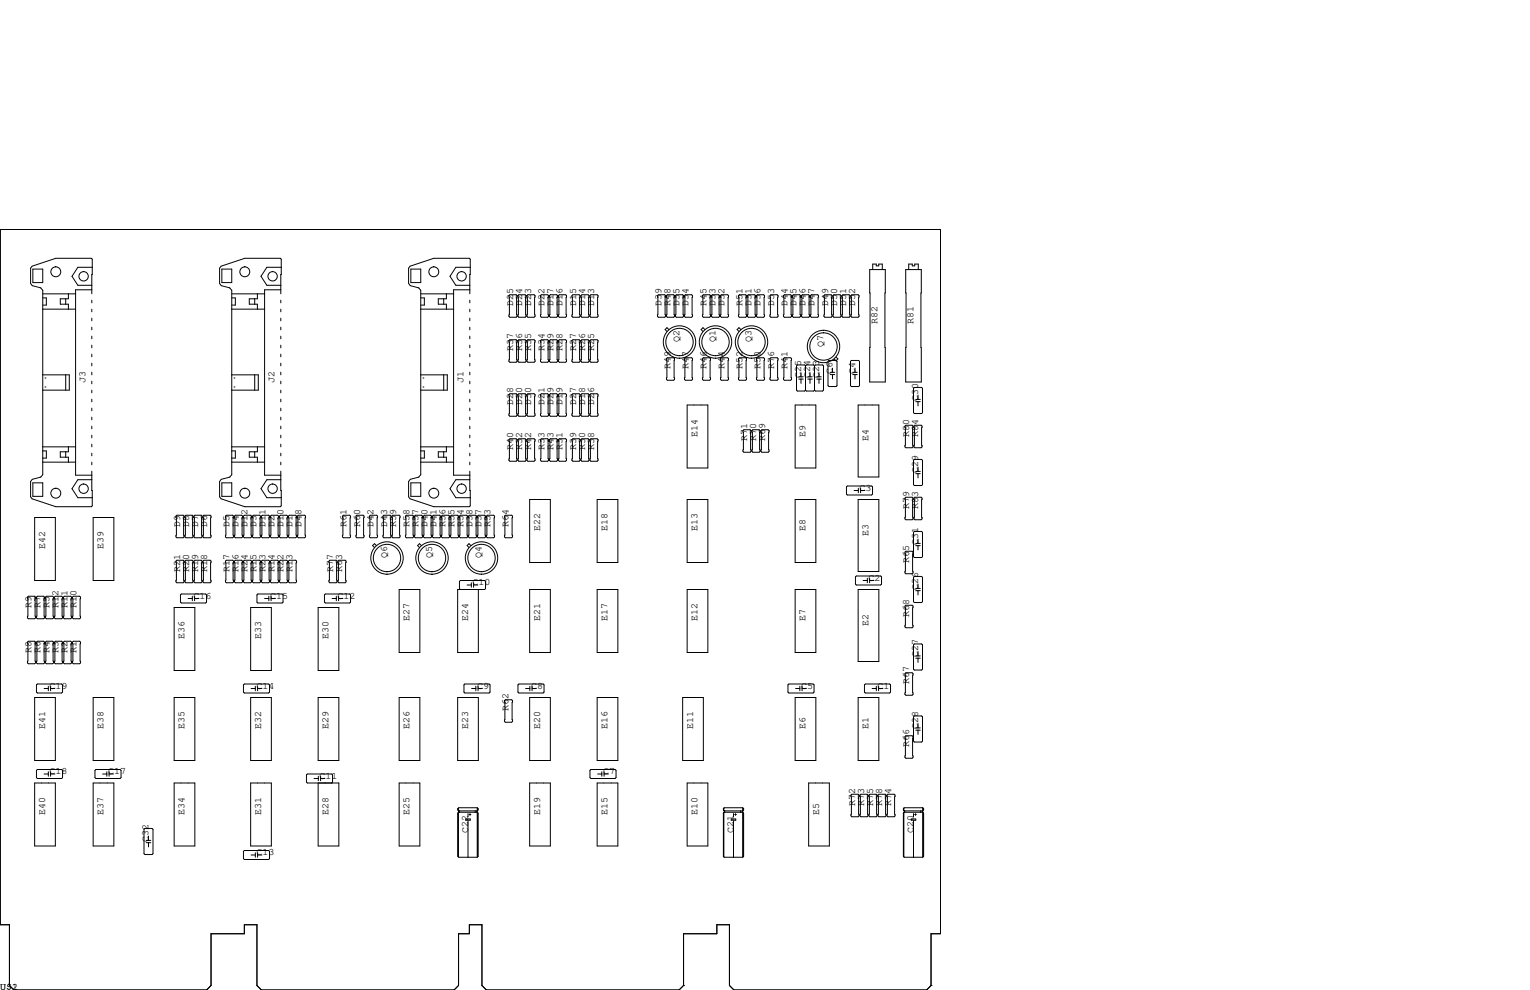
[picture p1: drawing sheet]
<svg xmlns="http://www.w3.org/2000/svg" width="432mm" height="279mm" viewBox="0 0 432 279" stroke-linecap="round" stroke-linejoin="round" font-family="sans-serif">
<g fill="none" stroke="#000" stroke-width=".28">
<path d="M9.3 75.9h2.8v3.9h-2.8zM26 75.4h-4l-1.7 2.6 1.7 2.5h3.9M62.6 75.9h2.8v3.9h-2.8zM79.4 75.4h-4.1l-1.6 2.6 1.6 2.5h3.9M116 75.9h2.7v3.9h-2.7zM132.7 75.4h-4l-1.7 2.6 1.7 2.5h3.9M245.5 76.1h4.3v31.7h-4.3zM246.3 76v-1.5h1v.5h.7v-.5h1v1.5M255.6 76.1h4.4v31.7h-4.4zM256.5 76v-1.5h1v.5h.7v-.5h1v1.5M11.5 81.2l.6 .7v52.1l-.6 .7M11.5 81.3l-2.4-.7-.5-.6v-4.3l.4-.6 6.7-2.2h10.1l.2 .3-.1 9.7"/>
<path d="M12.1 84.1h1v2h-1M12.1 82.9h9.2M12.1 87.2h9.2M18.5 84.3v1.6M19.3 82.9v1.4h-2.3v1.6h2.3v1.3M25.9 81.8h-4.6v52.3h4.6M25.9 84.7v.8M25.9 87.2v.8M25.9 89.8v.8M25.9 92.3v.8M25.9 94.9v.7M25.9 97.4v.8"/>
<path d="M25.9 99.9v.8M64.8 81.2l.6 .7v52.1l-.6 .7M64.9 81.3l-2.4-.7-.5-.6v-4.3l.4-.6 6.7-2.2h10l.3 .3-.2 9.7M65.4 84.1h1v2h-1M65.4 82.9h9.3M65.4 87.2h9.3M71.9 84.3v1.6M72.6 82.9v1.4h-2.2v1.6h2.2v1.3M79.2 81.8h-4.5v52.3h4.5M79.2 84.7v.8M79.2 87.2v.8M79.2 89.8v.8"/>
<path d="M79.2 92.3v.8M79.2 94.9v.7M79.2 97.4v.8M79.2 99.9v.8M118.1 81.2l.6 .7v52.1l-.6 .7M118.2 81.3l-2.4-.7-.5-.6v-4.3l.4-.6 6.7-2.2h10.1l.2 .3-.1 9.7M118.7 84.1h1.1v2h-1.1M118.7 82.9h9.3M118.7 87.2h9.3M125.2 84.3v1.6M126 82.9v1.4h-2.3v1.6h2.3v1.3M132.6 81.8h-4.6v52.3h4.6"/>
<path d="M132.6 84.7v.8M132.6 87.2v.8M132.6 89.8v.8M132.6 92.3v.8M132.6 94.9v.7M132.6 97.4v.8M132.6 99.9v.8M143.9 95.9h1.8l.2 .2v5.9l-.2 .2h-1.8l-.3-.2v-5.9zM143.9 83.2h1.8l.2 .2v5.9l-.2 .2h-1.8l-.3-.2v-5.9zM146.4 83.2h1.8l.3 .2v5.9l-.3 .2h-1.8l-.2-.2v-5.9zM146.4 95.9h1.8l.3 .2v5.9l-.3 .2h-1.8l-.2-.2v-5.9zM149 83.2h1.7l.3 .2v5.9l-.3 .2h-1.7l-.3-.2v-5.9z"/>
<path d="M149 95.9h1.7l.3 .2v5.9l-.3 .2h-1.7l-.3-.2v-5.9zM152.8 95.9h1.8l.2 .2v5.9l-.2 .2h-1.8l-.3-.2v-5.9zM152.8 83.2h1.8l.2 .2v5.9l-.2 .2h-1.8l-.3-.2v-5.9zM155.3 95.9h1.8l.3 .2v5.9l-.3 .2h-1.8l-.2-.2v-5.9zM155.3 83.2h1.8l.3 .2v5.9l-.3 .2h-1.8l-.2-.2v-5.9zM157.9 95.9h1.7l.3 .2v5.9l-.3 .2h-1.7l-.3-.2v-5.9zM157.9 83.2h1.7l.3 .2v5.9l-.3 .2h-1.7l-.3-.2v-5.9zM161.7 95.9h1.7l.3 .2v5.9l-.3 .2h-1.7l-.3-.2v-5.9zM161.7 83.2h1.7l.3 .2v5.9l-.3 .2h-1.7l-.3-.2v-5.9zM164.2 95.9h1.8l.2 .2v5.9l-.2 .2h-1.8l-.2-.2v-5.9zM164.2 83.2h1.8l.2 .2v5.9l-.2 .2h-1.8l-.2-.2v-5.9zM166.8 95.9h1.7l.3 .2v5.9l-.3 .2h-1.7l-.3-.2v-5.9z"/>
<path d="M166.8 83.2h1.7l.3 .2v5.9l-.3 .2h-1.7l-.3-.2v-5.9zM185.8 83.2h1.8l.2 .2v5.9l-.2 .2h-1.8l-.3-.2v-5.9zM188.3 83.2h1.8l.3 .2v5.9l-.3 .2h-1.8l-.2-.2v-5.9zM188.8 93l-.6-.5-.5 .5 .5 .5M190.9 83.2h1.8l.2 .2v5.9l-.2 .2h-1.8l-.3-.2v-5.9zM193.4 83.2h1.8l.3 .2v5.9l-.3 .2h-1.8l-.2-.2v-5.9zM198.5 83.2h1.8l.2 .2v5.9l-.2 .2h-1.8l-.3-.2v-5.9zM198.9 93l-.5-.5-.5 .5 .5 .5M201 83.2h1.8l.3 .2v5.9l-.3 .2h-1.8l-.2-.2v-5.9zM203.6 83.2h1.8l.2 .2v5.9l-.2 .2h-1.8l-.3-.2v-5.9zM208.7 83.2h1.7l.3 .2v5.9l-.3 .2h-1.7l-.3-.2v-5.9zM209.1 93l-.5-.5-.6 .5 .6 .5"/>
<path d="M211.2 83.2h1.8l.2 .2v5.9l-.2 .2h-1.8l-.3-.2v-5.9zM213.7 83.2h1.8l.3 .2v5.9l-.3 .2h-1.8l-.2-.2v-5.9zM217.6 83.2h1.7l.3 .2v5.9l-.3 .2h-1.7l-.3-.2v-5.9zM221.4 83.2h1.7l.3 .2v5.9l-.3 .2h-1.7l-.3-.2v-5.9zM223.9 83.2h1.8l.2 .2v5.9l-.2 .2h-1.8l-.3-.2v-5.9zM226.4 83.2h1.8l.3 .2v5.9l-.3 .2h-1.8l-.2-.2v-5.9zM229 83.2h1.8l.2 .2v5.9l-.2 .2h-1.8l-.3-.2v-5.9zM232.8 83.2h1.8l.2 .2v5.9l-.2 .2h-1.8l-.3-.2v-5.9zM235.3 83.2h1.8l.3 .2v5.9l-.3 .2h-1.8l-.2-.2v-5.9zM237.9 83.2h1.7l.3 .2v5.9l-.3 .2h-1.7l-.3-.2v-5.9zM240.4 83.2h1.8l.2 .2v5.9l-.2 .2h-1.8l-.2-.2v-5.9zM12.1 105.8h7.5v4.3h-7.5"/>
<path d="M12.7 106.7h.3M12.7 109.2h.3M18.5 105.8v4.3M25.9 102.5v.8M25.9 105v.8M25.9 107.6v.7M25.9 110.1v.8M25.9 112.6v.8M25.9 115.2v.8M25.9 117.7v.8M65.4 105.8h7.5v4.3h-7.5M66 106.7h.3"/>
<path d="M66 109.2h.3M71.9 105.8v4.3M79.2 102.5v.8M79.2 105v.8M79.2 107.6v.7M79.2 110.1v.8M79.2 112.6v.8M79.2 115.2v.8M79.2 117.7v.8M118.7 105.8h7.5v4.3h-7.5M119.4 106.7h.2M119.4 109.2h.2"/>
<path d="M125.2 105.8v4.3M132.6 102.5v.8M132.6 105v.8M132.6 107.6v.7M132.6 110.1v.8M132.6 112.6v.8M132.6 115.2v.8M132.6 117.7v.8M143.9 111.1h1.8l.2 .3v5.8l-.2 .3h-1.8l-.3-.3v-5.8zM146.4 111.1h1.8l.3 .3v5.8l-.3 .3h-1.8l-.2-.3v-5.8zM149 111.1h1.7l.3 .3v5.8l-.3 .3h-1.7l-.3-.3v-5.8zM152.8 111.1h1.8l.2 .3v5.8l-.2 .3h-1.8l-.3-.3v-5.8z"/>
<path d="M155.3 111.1h1.8l.3 .3v5.8l-.3 .3h-1.8l-.2-.3v-5.8zM157.9 111.1h1.7l.3 .3v5.8l-.3 .3h-1.7l-.3-.3v-5.8zM161.7 111.1h1.7l.3 .3v5.8l-.3 .3h-1.7l-.3-.3v-5.8zM164.2 111.1h1.8l.2 .3v5.8l-.2 .3h-1.8l-.2-.3v-5.8zM166.8 111.1h1.7l.3 .3v5.8l-.3 .3h-1.7l-.3-.3v-5.8zM188.3 101h1.8l.3 .2v5.9l-.3 .2h-1.8l-.2-.2v-5.9zM193.4 101h1.8l.3 .2v5.9l-.3 .2h-1.8l-.2-.2v-5.9zM193.9 114.3h5.9v17.8h-5.9zM198.5 101h1.8l.2 .2v5.9l-.2 .2h-1.8l-.3-.2v-5.9zM203.6 101h1.8l.2 .2v5.9l-.2 .2h-1.8l-.3-.2v-5.9zM208.7 101h1.7l.3 .2v5.9l-.3 .2h-1.7l-.3-.2v-5.9zM213.7 101h1.8l.3 .2v5.9l-.3 .2h-1.8l-.2-.2v-5.9z"/>
<path d="M217.6 101h1.7l.3 .2v5.9l-.3 .2h-1.7l-.3-.2v-5.9zM221.4 101h1.7l.3 .2v5.9l-.3 .2h-1.7l-.3-.2v-5.9zM224.4 114.3h5.9v17.8h-5.9zM225.4 107h1.3M225.4 106.3h1.3M226.1 105.2v1.1M226.1 107v1.2M227.3 110.1l.3 .3h2l.3-.3M227.3 103.3l-.2-.3h-2.1l-.2 .3v6.8l.2 .3h2.1l.2-.3M227.3 103.3l.3-.3h2l.3 .3M227.3 103.3v6.8M228 107h1.2"/>
<path d="M228 106.3h1.2M228.6 105.2v1.1M228.6 107v1.2M229.9 103.3l.2-.3h2.1l.2 .3v6.8l-.2 .3h-2.1l-.2-.3M229.9 103.3v6.8M230.5 107h1.3M230.5 106.3h1.3M231.1 105.2v1.1M231.1 107v1.2M233.7 102l.2-.3h2.1l.2 .3v6.8l-.2 .3h-2.1l-.2-.3zM234.3 105.7h1.3M234.3 105.1h1.3"/>
<path d="M235 103.9v1.2M235 105.7v1.2M235.9 100.8l.6 .5-.6 .5-.5-.5M240 102l.3-.3h2l.3 .3v6.8l-.3 .3h-2l-.3-.3zM240.7 105.7h1.2M240.7 105.1h1.2M241.3 103.9v1.2M241.3 105.7v1.2M242.2 114.3h5.8v20.3h-5.8zM257.8 109.6l.3-.3h2l.3 .3v6.9l-.3 .2h-2l-.3-.2zM258.4 112.7h1.3M258.4 113.4h1.3"/>
<path d="M259.1 111.5v1.2M259.1 113.4v1.2M9.3 136.3h2.8v3.8h-2.8zM12.1 130.4h9.2M12.1 127.3h1v2h-1M12.1 126.1h9.2M18.5 127.5v1.5M19.3 126.1v1.4h-2.3v1.5h2.3v1.4M25.9 133l.1 9.7-.2 .3h-10.1l-6.7-2.2-.4-.6v-4.3l.5-.6 2.4-.7M25.9 135.4h-3.9l-1.7 2.5 1.7 2.6h4M25.9 120.3v.7M25.9 122.8v.8"/>
<path d="M25.9 125.3v.8M25.9 127.9v.8M25.9 130.4v.8M62.6 136.3h2.8v3.8h-2.8zM65.4 130.4h9.3M65.4 127.3h1v2h-1M65.4 126.1h9.3M71.9 127.5v1.5M72.6 126.1v1.4h-2.2v1.5h2.2v1.4M79.2 133l.2 9.7-.3 .3h-10l-6.7-2.2-.4-.6v-4.3l.5-.6 2.4-.7M79.2 135.4h-3.9l-1.6 2.5 1.6 2.6h4.1M79.2 120.3v.7"/>
<path d="M79.2 122.8v.8M79.2 125.3v.8M79.2 127.9v.8M79.2 130.4v.8M116 136.3h2.7v3.8h-2.7zM118.7 127.3h1.1v2h-1.1M118.7 130.4h9.3M118.7 126.1h9.3M125.2 127.5v1.5M126 126.1v1.4h-2.3v1.5h2.3v1.4M132.6 133l.1 9.7-.2 .3h-10.1l-6.7-2.2-.4-.6v-4.3l.5-.6 2.4-.7M132.6 120.3v.7"/>
<path d="M132.6 122.8v.8M132.6 125.3v.8M132.6 127.9v.8M132.6 130.4v.8M132.6 135.4h-3.9l-1.7 2.5 1.7 2.6h4M143.9 123.8h1.8l.2 .3v5.8l-.2 .3h-1.8l-.3-.3v-5.8zM146.4 123.8h1.8l.3 .3v5.8l-.3 .3h-1.8l-.2-.3v-5.8zM149 123.8h1.7l.3 .3v5.8l-.3 .3h-1.7l-.3-.3v-5.8zM152.8 123.8h1.8l.2 .3v5.8l-.2 .3h-1.8l-.3-.3v-5.8zM155.3 123.8h1.8l.3 .3v5.8l-.3 .3h-1.8l-.2-.3v-5.8zM157.9 123.8h1.7l.3 .3v5.8l-.3 .3h-1.7l-.3-.3v-5.8zM161.7 123.8h1.7l.3 .3v5.8l-.3 .3h-1.7l-.3-.3v-5.8z"/>
<path d="M164.2 123.8h1.8l.2 .3v5.8l-.2 .3h-1.8l-.2-.3v-5.8zM166.8 123.8h1.7l.3 .3v5.8l-.3 .3h-1.7l-.3-.3v-5.8zM209.9 121.3h1.8l.3 .2v5.9l-.3 .2h-1.8l-.2-.2v-5.9zM212.5 121.3h1.7l.3 .2v5.9l-.3 .2h-1.7l-.3-.2v-5.9zM215 121.3h1.8l.2 .2v5.9l-.2 .2h-1.8l-.2-.2v-5.9zM239.1 137.2h6.9l.3 .2v2l-.3 .3h-6.9l-.2-.3v-2zM241 138.4h1.2M242.2 137.8v1.3M242.9 138.4h1.2M242.9 137.8v1.3M255.7 120h1.7l.3 .3v5.8l-.3 .3h-1.7l-.3-.3v-5.8zM257.8 129.9l.3-.2h2l.3 .2v6.9l-.3 .2h-2l-.3-.2z"/>
<path d="M258.2 120h1.8l.2 .3v5.8l-.2 .3h-1.8l-.3-.3v-5.8zM258.4 133h1.3M258.4 133.7h1.3M259.1 131.8v1.2M259.1 133.7v1.2M9.8 146h5.8v17.8h-5.8zM26.3 146h5.8v17.8h-5.8zM49.7 158.4l.2-.3h1.8l.2 .3v5.8l-.2 .3h-1.8l-.2-.3zM49.7 145.7l.2-.3h1.8l.2 .3v5.8l-.2 .3h-1.8l-.2-.3zM52.2 158.4l.3-.3h1.7l.3 .3v5.8l-.3 .3h-1.7l-.3-.3zM52.2 145.7l.3-.3h1.7l.3 .3v5.8l-.3 .3h-1.7l-.3-.3zM54.7 158.4l.3-.3h1.8l.2 .3v5.8l-.2 .3h-1.8l-.3-.3z"/>
<path d="M54.7 145.7l.3-.3h1.8l.2 .3v5.8l-.2 .3h-1.8l-.3-.3zM57.3 145.7l.2-.3h1.8l.3 .3v5.8l-.3 .3h-1.8l-.2-.3zM57.3 158.4l.2-.3h1.8l.3 .3v5.8l-.3 .3h-1.8l-.2-.3zM63.6 158.4l.3-.3h1.8l.2 .3v5.8l-.2 .3h-1.8l-.3-.3zM63.6 145.7l.3-.3h1.8l.2 .3v5.8l-.2 .3h-1.8l-.3-.3zM66.2 158.4l.2-.3h1.8l.3 .3v5.8l-.3 .3h-1.8l-.2-.3zM66.2 145.7l.2-.3h1.8l.3 .3v5.8l-.3 .3h-1.8l-.2-.3zM68.7 145.7l.3-.3h1.7l.3 .3v5.8l-.3 .3h-1.7l-.3-.3zM68.7 158.4l.3-.3h1.7l.3 .3v5.8l-.3 .3h-1.7l-.3-.3zM71.2 158.4l.3-.3h1.8l.2 .3v5.8l-.2 .3h-1.8l-.3-.3zM71.2 145.7l.3-.3h1.8l.2 .3v5.8l-.2 .3h-1.8l-.3-.3zM73.8 145.7l.2-.3h1.8l.3 .3v5.8l-.3 .3h-1.8l-.2-.3z"/>
<path d="M74 158.1h1.8l.3 .3v5.8l-.3 .3h-1.8l-.2-.3v-5.8zM76.3 145.7l.3-.3h1.8l.2 .3v5.8l-.2 .3h-1.8l-.3-.3zM76.6 158.1h1.8l.2 .3v5.8l-.2 .3h-1.8l-.3-.3v-5.8zM78.9 145.7l.2-.3h1.8l.3 .3v5.8l-.3 .3h-1.8l-.2-.3zM79.1 158.1h1.8l.3 .3v5.8l-.3 .3h-1.8l-.2-.3v-5.8zM81.4 158.4l.3-.3h1.7l.3 .3v5.8l-.3 .3h-1.7l-.3-.3zM81.4 145.7l.3-.3h1.7l.3 .3v5.8l-.3 .3h-1.7l-.3-.3zM83.9 145.7l.3-.3h1.8l.2 .3v5.8l-.2 .3h-1.8l-.3-.3zM93.1 158.1h1.8l.2 .3v5.8l-.2 .3h-1.8l-.3-.3v-5.8zM95.6 158.1h1.8l.3 .3v5.8l-.3 .3h-1.8l-.2-.3v-5.8zM96.6 145.7l.3-.3h1.8l.2 .3v5.8l-.2 .3h-1.8l-.3-.3zM100.7 145.4h1.8l.2 .3v5.8l-.2 .3h-1.8l-.2-.3v-5.8z"/>
<path d="M104.5 145.4h1.8l.3 .3v5.8l-.3 .3h-1.8l-.2-.3v-5.8zM106.2 154l-.5-.6-.5 .6 .5 .5M108.3 145.4h1.8l.3 .3v5.8l-.3 .3h-1.8l-.2-.3v-5.8zM110.9 145.4h1.7l.3 .3v5.8l-.3 .3h-1.7l-.3-.3v-5.8zM114.7 145.4h1.8l.2 .3v5.8l-.2 .3h-1.8l-.3-.3v-5.8zM117 145.7l.2-.3h1.8l.3 .3v5.8l-.3 .3h-1.8l-.2-.3zM118.9 154l-.5-.6-.5 .6 .5 .5M119.8 145.4h1.7l.3 .3v5.8l-.3 .3h-1.7l-.3-.3v-5.8zM122 145.7l.3-.3h1.8l.2 .3v5.8l-.2 .3h-1.8l-.3-.3zM124.6 145.7l.2-.3h1.8l.3 .3v5.8l-.3 .3h-1.8l-.2-.3zM127.4 145.4h1.8l.2 .3v5.8l-.2 .3h-1.8l-.3-.3v-5.8zM129.9 145.4h1.8l.3 .3v5.8l-.3 .3h-1.8l-.2-.3v-5.8z"/>
<path d="M132.5 145.4h1.7l.3 .3v5.8l-.3 .3h-1.7l-.3-.3v-5.8zM132.9 154l-.5-.6-.6 .6 .6 .5M135 145.4h1.8l.2 .3v5.8l-.2 .3h-1.8l-.3-.3v-5.8zM137.3 145.7l.2-.3h1.8l.3 .3v5.8l-.3 .3h-1.8l-.2-.3zM142.4 145.7l.2-.3h1.8l.3 .3v5.8l-.3 .3h-1.8l-.2-.3zM149.5 141h5.8v17.7h-5.8zM168.5 141h5.9v17.7h-5.9zM193.9 141h5.9v17.7h-5.9zM224.4 141h5.9v17.7h-5.9zM242.2 141h5.8v20.3h-5.8zM255.7 140.3h1.7l.3 .3v5.8l-.3 .3h-1.7l-.3-.3v-5.8zM255.7 155.6h1.7l.3 .2v5.9l-.3 .2h-1.7l-.3-.2v-5.9z"/>
<path d="M257.8 150.2l.3-.2h2l.3 .2v6.9l-.3 .3h-2l-.3-.3zM258.2 140.3h1.8l.2 .3v5.8l-.2 .3h-1.8l-.3-.3v-5.8zM258.4 153.4h1.3M258.4 154h1.3M259.1 152.1v1.3M259.1 154v1.2M8 168.3h1.8l.2 .2v5.9l-.2 .2h-1.8l-.3-.2v-5.9zM10.5 168.3h1.8l.3 .2v5.9l-.3 .2h-1.8l-.2-.2v-5.9zM13.1 168.3h1.8l.2 .2v5.9l-.2 .2h-1.8l-.3-.2v-5.9zM15.6 168.3h1.8l.3 .2v5.9l-.3 .2h-1.8l-.2-.2v-5.9zM18.2 168.3h1.7l.3 .2v5.9l-.3 .2h-1.7l-.3-.2v-5.9zM20.7 168.3h1.8l.2 .2v5.9l-.2 .2h-1.8l-.3-.2v-5.9z"/>
<path d="M49.1 171.4h5.9v17.8h-5.9zM50.9 167.9l.3-.3h6.8l.3 .3v2l-.3 .3h-6.8l-.3-.3zM53.1 168.9h1.2M54.3 168.3v1.2M54.9 168.3v1.2M54.9 168.9h1.2M70.7 171.4h5.9v17.8h-5.9zM72.8 167.6h6.8l.3 .3v2l-.3 .3h-6.8l-.3-.3v-2zM74.7 168.9h1.2M75.9 168.3v1.2M76.5 168.3v1.2M76.5 168.9h1.2"/>
<path d="M89.8 171.4h5.8v17.8h-5.8zM91.6 167.9l.2-.3h6.9l.2 .3v2l-.2 .3h-6.9l-.2-.3zM93.7 168.9h1.2M94.9 168.3v1.2M95.6 168.3v1.2M95.6 168.9h1.2M112.6 166.4h5.9v17.7h-5.9zM129.9 166.4l-.2-.3v-2l.2-.3h6.9l.2 .3v2l-.2 .3h-7.6v17.7h5.8v-17.7M131.8 165.1h1.2M133 164.5v1.2M133.7 165.1h1.2M133.7 164.5v1.2"/>
<path d="M149.5 166.4h5.8v17.7h-5.8zM168.5 166.4h5.9v17.7h-5.9zM193.9 166.4h5.9v17.7h-5.9zM224.4 166.4h5.9v17.7h-5.9zM241.7 162.6h6.8l.3 .2v2l-.3 .3h-6.8l-.3-.3v-2zM242.2 166.4h5.8v20.3h-5.8zM243.6 163.8h1.2M244.8 163.2v1.3M245.4 163.8h1.2M245.4 163.2v1.3M255.7 170.8h1.7l.3 .3v5.8l-.3 .3h-1.7l-.3-.3v-5.8zM257.8 162.9l.3-.2h2l.3 .2v6.9l-.3 .3h-2l-.3-.3z"/>
<path d="M258.4 166.1h1.3M258.4 166.7h1.3M259.1 164.8v1.3M259.1 166.7v1.2M8 181h1.8l.2 .2v5.9l-.2 .2h-1.8l-.3-.2v-5.9zM9.8 196.8h5.8v17.8h-5.8zM10.5 181h1.8l.3 .2v5.9l-.3 .2h-1.8l-.2-.2v-5.9zM10.5 193h6.9l.3 .3v2l-.3 .3h-6.9l-.2-.3v-2zM12.4 194.3h1.2M13.1 181h1.8l.2 .2v5.9l-.2 .2h-1.8l-.3-.2v-5.9zM13.6 193.7v1.2M14.3 194.3h1.2"/>
<path d="M14.3 193.7v1.2M15.6 181h1.8l.3 .2v5.9l-.3 .2h-1.8l-.2-.2v-5.9zM18.2 181h1.7l.3 .2v5.9l-.3 .2h-1.7l-.3-.2v-5.9zM20.7 181h1.8l.2 .2v5.9l-.2 .2h-1.8l-.3-.2v-5.9zM26.3 196.8h5.8v17.8h-5.8zM49.1 196.8h5.9v17.8h-5.9zM68.7 193.3l.3-.3h6.8l.3 .3v2l-.3 .3h-6.8l-.3-.3zM70.7 196.8h5.9v17.8h-5.9zM70.9 194.3h1.2M72.1 193.7v1.2M72.7 193.7v1.2M72.7 194.3h1.2"/>
<path d="M89.8 196.8h5.8v17.8h-5.8zM112.6 196.8h5.9v17.8h-5.9zM129.2 196.8h5.8v17.8h-5.8zM130.9 193.3l.3-.3h6.8l.3 .3v2l-.3 .3h-6.8l-.3-.3zM133.1 194.3h1.2M134.3 193.7v1.2M134.9 193.7v1.2M134.9 194.3h1.2M142.4 197.7l.2-.2h1.8l.3 .2v5.9l-.3 .2h-1.8l-.2-.2zM146.4 193h6.9l.2 .3v2l-.2 .3h-6.9l-.2-.3v-2zM148.3 194.3h1.2M149.5 196.8h5.8v17.8h-5.8z"/>
<path d="M149.5 193.7v1.2M150.2 194.3h1.2M150.2 193.7v1.2M168.5 196.8h5.9v17.8h-5.9zM192.7 196.8h5.8v17.8h-5.8zM222.6 193h6.9l.2 .3v2l-.2 .3h-6.9l-.2-.3v-2zM224.4 196.8h5.9v17.8h-5.9zM224.5 194.3h1.2M225.7 193.7v1.2M226.4 193.7v1.2M226.4 194.3h1.2M242.2 196.8h5.8v17.8h-5.8z"/>
<path d="M244.2 193h6.9l.2 .3v2l-.2 .3h-6.9l-.2-.3v-2zM246.1 194.3h1.2M247.3 193.7v1.2M248 193.7v1.2M248 194.3h1.2M255.7 189.9h1.7l.3 .2v5.9l-.3 .2h-1.7l-.3-.2v-5.9zM257.8 182l.3-.3h2l.3 .3v6.8l-.3 .3h-2l-.3-.3zM258.4 185.1h1.3M258.4 185.8h1.3M259.1 183.9v1.2M259.1 185.8v1.1M10.5 217.2h6.9l.3 .2v2.1l-.3 .2h-6.9l-.2-.2v-2.1z"/>
<path d="M12.4 218.4h1.2M13.6 217.8v1.3M14.3 218.4h1.2M14.3 217.8v1.3M27.1 217.2h6.8l.3 .2v2.1l-.3 .2h-6.8l-.3-.2v-2.1zM29 218.4h1.1M30.1 217.8v1.3M30.8 218.4h1.2M30.8 217.8v1.3M88.6 219.7h1.2M89.8 219.1v1.2M90.5 219.7h1.2"/>
<path d="M90.5 219.1v1.2M166.8 217.2h6.8l.3 .2v2.1l-.3 .2h-6.8l-.3-.2v-2.1zM168.7 218.4h1.1M169.8 217.8v1.3M170.5 217.8v1.3M170.5 218.4h1.2M255.7 207.6h1.7l.3 .3v5.8l-.3 .3h-1.7l-.3-.3v-5.8zM257.8 202.3l.3-.2h2l.3 .2v6.9l-.3 .2h-2l-.3-.2zM258.4 205.4h1.3M258.4 206.1h1.3M259.1 204.2v1.2M259.1 206.1v1.2"/>
<path d="M9.8 221h5.8v17.8h-5.8zM26.3 221h5.8v17.8h-5.8zM40.9 233.8h2l.3 .3v6.8l-.3 .3h-2l-.3-.3v-6.8zM41.3 237.2h1.2M41.3 237.8h1.2M41.9 236v1.2M41.9 237.8v1.2M49.1 221h5.9v17.8h-5.9zM70.7 221h5.9v17.8h-5.9zM89.8 221v17.8h5.8v-17.8h-8.9l-.2-.3v-2l.2-.3h6.9l.3 .3v2l-.3 .3M112.6 221h5.9v17.8h-5.9zM129.2 228.2v.4l.3 .3"/>
<path d="M129.2 229.5v12.2l.3 .2h5.2M129.2 229.5h.1M129.2 228.2h.1M129.3 228.1v.6M129.3 229.4v12.4M129.5 229.2h5.2l.2 .3v12.2l-.2 .2M129.5 228.9v.3M129.5 229.2l-.3 .3M129.6 228.9v.3M131.4 231.1h1.3v.4h-1.3zM132.1 229.6v.9M132.1 231.6v10.3"/>
<path d="M132.4 229.9h.5M132.7 229.6v.5M134.1 228.9v.3M134.6 229v.1M134.7 228l.2 .2v.4l-.2 .3h-5.2M134.7 228h-5.2l-.3 .2M134.7 228v13.9M134.8 228.2v.4M134.8 229.5v12.2M149.5 221h5.8v17.8h-5.8zM168.5 221h5.9v17.8h-5.9zM193.9 221h5.9v17.8h-5.9z"/>
<path d="M204.2 229.5v12.2l.2 .2h5.2M204.2 229.5h.1M204.2 228.2h.1M204.2 228.2v.4l.2 .3M204.3 228.1v.6M204.3 229.4v12.4M204.4 229.2h5.2l.3 .3v12.2l-.3 .2M204.4 228.9v.3M204.4 229.2l-.2 .3M204.5 228.9v.3M206.4 231.1h1.2v.4h-1.2zM207 229.6v.9"/>
<path d="M207 231.6v10.3M207.3 229.9h.5M207.6 229.6v.5M209 228.9v.3M209.5 229v.1M209.6 228h-5.2l-.2 .2M209.6 228l.3 .2v.4l-.3 .3h-5.2M209.6 228v13.9M209.7 228.2v.4M209.7 229.5v12.2M228.2 221h5.9v17.8h-5.9zM240.4 224.2h1.8l.2 .2v5.9l-.2 .2h-1.8l-.2-.2v-5.9z"/>
<path d="M243 224.2h1.7l.3 .2v5.9l-.3 .2h-1.7l-.3-.2v-5.9zM245.5 224.2h1.8l.2 .2v5.9l-.2 .2h-1.8l-.3-.2v-5.9zM248 224.2h1.8l.3 .2v5.9l-.3 .2h-1.8l-.2-.2v-5.9zM250.6 224.2h1.7l.3 .2v5.9l-.3 .2h-1.7l-.3-.2v-5.9zM255 228.2v.4l.2 .3M255 229.5v12.2l.2 .2h5.2M255 229.5h.1M255 228.2h.1M255.1 228.1v.6M255.1 229.4v12.4M255.2 229.2h5.2l.3 .3v12.2l-.3 .2M255.2 228.9v.3"/>
<path d="M255.2 229.2l-.2 .3M255.3 228.9v.3M257.2 231.1h1.2v.4h-1.2zM257.8 229.6v.9M257.8 231.6v10.3M258.1 229.9h.5M258.4 229.6v.5M259.8 228.9v.3M260.3 229v.1M260.4 228h-5.2l-.2 .2M260.4 228l.3 .2v.4l-.3 .3h-5.2M260.4 228v13.9"/>
<path d="M260.5 228.2v.4M260.5 229.5v12.2M68.7 240.3l.3-.3h6.8l.3 .3v2l-.3 .3h-6.8l-.3-.3zM70.9 241.3h1.2M72.1 240.7v1.2M72.7 240.7v1.2M72.7 241.3h1.2M192.9 278.1h.1M192.9 278.1l-1.3 1.3h-54.3l-1.3-1.3v-17.1h-3.5v2.5h-3.1v14.6l-1.3 1.3h-54.3l-1.3-1.3v-17.1h-3.5v2.5h-9.4v14.6l-1.3 1.3h-54.4l-1.2-1.3v-17.1h-2.6v-196.2h265.3v198.7h-2.6v14.6M262.8 278.1h.1M262.8 278.1l-1.3 1.3h-54.4l-1.2-1.3v-17.1h-3.6v2.5h-9.4v14.6"/>
<circle cx="15.7" cy="76.7" r="1.4"/>
<circle cx="23.6" cy="78" r="1.32"/>
<circle cx="69.1" cy="76.7" r="1.4"/>
<circle cx="76.9" cy="78" r="1.32"/>
<circle cx="122.4" cy="76.7" r="1.4"/>
<circle cx="130.3" cy="78" r="1.32"/>
<circle cx="191.8" cy="96.5" r="4.6"/>
<circle cx="191.8" cy="96.5" r="3.9"/>
<circle cx="201.9" cy="96.5" r="4.6"/>
<circle cx="201.9" cy="96.5" r="3.9"/>
<circle cx="212.1" cy="96.5" r="4.6"/>
<circle cx="212.1" cy="96.5" r="3.9"/>
<circle cx="232.4" cy="97.8" r="3.9"/>
<circle cx="232.4" cy="97.8" r="4.6"/>
<circle cx="15.7" cy="139.2" r="1.4"/>
<circle cx="23.6" cy="137.9" r="1.32"/>
<circle cx="69.1" cy="139.2" r="1.4"/>
<circle cx="76.9" cy="137.9" r="1.32"/>
<circle cx="122.4" cy="139.2" r="1.4"/>
<circle cx="130.3" cy="137.9" r="1.32"/>
<circle cx="109.2" cy="157.5" r="4.6"/>
<circle cx="109.2" cy="157.5" r="3.9"/>
<circle cx="121.9" cy="157.5" r="4.6"/>
<circle cx="121.9" cy="157.5" r="3.9"/>
<circle cx="135.9" cy="157.5" r="4.6"/>
<circle cx="135.9" cy="157.5" r="3.9"/>
</g>
<g font-size="2.8">
<text x="144.8" y="86.4" transform="rotate(-90 144.8 86.4)">D25</text>
<text x="147.3" y="86.4" transform="rotate(-90 147.3 86.4)">D24</text>
<text x="149.9" y="86.4" transform="rotate(-90 149.9 86.4)">D23</text>
<text x="153.7" y="86.4" transform="rotate(-90 153.7 86.4)">D22</text>
<text x="156.2" y="86.4" transform="rotate(-90 156.2 86.4)">D17</text>
<text x="158.7" y="86.4" transform="rotate(-90 158.7 86.4)">D16</text>
<text x="162.6" y="86.4" transform="rotate(-90 162.6 86.4)">D15</text>
<text x="165.1" y="86.4" transform="rotate(-90 165.1 86.4)">D14</text>
<text x="167.6" y="86.4" transform="rotate(-90 167.6 86.4)">D13</text>
<text x="186.7" y="86.4" transform="rotate(-90 186.7 86.4)">D39</text>
<text x="189.2" y="86.4" transform="rotate(-90 189.2 86.4)">R48</text>
<text x="191.8" y="86.4" transform="rotate(-90 191.8 86.4)">D35</text>
<text x="194.3" y="86.4" transform="rotate(-90 194.3 86.4)">D34</text>
<text x="199.4" y="86.4" transform="rotate(-90 199.4 86.4)">R45</text>
<text x="201.9" y="86.4" transform="rotate(-90 201.9 86.4)">D33</text>
<text x="204.5" y="86.4" transform="rotate(-90 204.5 86.4)">D32</text>
<text x="209.5" y="86.4" transform="rotate(-90 209.5 86.4)">R51</text>
<text x="212.1" y="86.4" transform="rotate(-90 212.1 86.4)">D31</text>
<text x="214.6" y="86.4" transform="rotate(-90 214.6 86.4)">D36</text>
<text x="218.4" y="86.4" transform="rotate(-90 218.4 86.4)">D53</text>
<text x="222.2" y="86.4" transform="rotate(-90 222.2 86.4)">D44</text>
<text x="224.8" y="86.4" transform="rotate(-90 224.8 86.4)">D45</text>
<text x="227.3" y="86.4" transform="rotate(-90 227.3 86.4)">D46</text>
<text x="229.9" y="86.4" transform="rotate(-90 229.9 86.4)">D47</text>
<text x="233.7" y="86.4" transform="rotate(-90 233.7 86.4)">D49</text>
<text x="236.2" y="86.4" transform="rotate(-90 236.2 86.4)">D50</text>
<text x="238.8" y="86.4" transform="rotate(-90 238.8 86.4)">D51</text>
<text x="241.3" y="86.4" transform="rotate(-90 241.3 86.4)">D52</text>
<text x="247.6" y="91.4" transform="rotate(-90 247.6 91.4)">R82</text>
<text x="257.8" y="91.4" transform="rotate(-90 257.8 91.4)">R81</text>
<text x="144.8" y="99.1" transform="rotate(-90 144.8 99.1)">R37</text>
<text x="147.3" y="99.1" transform="rotate(-90 147.3 99.1)">R36</text>
<text x="149.9" y="99.1" transform="rotate(-90 149.9 99.1)">R35</text>
<text x="153.7" y="99.1" transform="rotate(-90 153.7 99.1)">R34</text>
<text x="156.2" y="99.1" transform="rotate(-90 156.2 99.1)">R29</text>
<text x="158.7" y="99.1" transform="rotate(-90 158.7 99.1)">R28</text>
<text x="162.6" y="99.1" transform="rotate(-90 162.6 99.1)">R27</text>
<text x="165.1" y="99.1" transform="rotate(-90 165.1 99.1)">R26</text>
<text x="167.6" y="99.1" transform="rotate(-90 167.6 99.1)">R25</text>
<text x="191.8" y="96.5" transform="rotate(-90 191.8 96.5)">Q2</text>
<text x="201.9" y="96.5" transform="rotate(-90 201.9 96.5)">Q1</text>
<text x="212.1" y="96.5" transform="rotate(-90 212.1 96.5)">Q3</text>
<text x="232.4" y="97.8" transform="rotate(-90 232.4 97.8)">Q7</text>
<text x="24.1" y="107.9" transform="rotate(-90 24.1 107.9)">J3</text>
<text x="77.5" y="107.9" transform="rotate(-90 77.5 107.9)">J2</text>
<text x="130.8" y="107.9" transform="rotate(-90 130.8 107.9)">J1</text>
<text x="189.2" y="104.1" transform="rotate(-90 189.2 104.1)">R49</text>
<text x="194.3" y="104.1" transform="rotate(-90 194.3 104.1)">R47</text>
<text x="199.4" y="104.1" transform="rotate(-90 199.4 104.1)">R46</text>
<text x="204.5" y="104.1" transform="rotate(-90 204.5 104.1)">R44</text>
<text x="209.5" y="104.1" transform="rotate(-90 209.5 104.1)">R52</text>
<text x="214.6" y="104.1" transform="rotate(-90 214.6 104.1)">R50</text>
<text x="218.4" y="104.1" transform="rotate(-90 218.4 104.1)">R76</text>
<text x="222.2" y="104.1" transform="rotate(-90 222.2 104.1)">R41</text>
<text x="226.1" y="106.7" transform="rotate(-90 226.1 106.7)">C25</text>
<text x="228.6" y="106.7" transform="rotate(-90 228.6 106.7)">C24</text>
<text x="231.1" y="106.7" transform="rotate(-90 231.1 106.7)">C23</text>
<text x="234.9" y="105.4" transform="rotate(-90 234.9 105.4)">C6</text>
<text x="241.3" y="105.4" transform="rotate(-90 241.3 105.4)">C4</text>
<text x="259.1" y="113" transform="rotate(-90 259.1 113)">C30</text>
<text x="144.8" y="114.3" transform="rotate(-90 144.8 114.3)">D28</text>
<text x="147.3" y="114.3" transform="rotate(-90 147.3 114.3)">D20</text>
<text x="149.9" y="114.3" transform="rotate(-90 149.9 114.3)">D30</text>
<text x="153.7" y="114.3" transform="rotate(-90 153.7 114.3)">D21</text>
<text x="156.2" y="114.3" transform="rotate(-90 156.2 114.3)">D29</text>
<text x="158.7" y="114.3" transform="rotate(-90 158.7 114.3)">D19</text>
<text x="162.6" y="114.3" transform="rotate(-90 162.6 114.3)">D27</text>
<text x="165.1" y="114.3" transform="rotate(-90 165.1 114.3)">D18</text>
<text x="167.6" y="114.3" transform="rotate(-90 167.6 114.3)">D26</text>
<text x="196.8" y="123.2" transform="rotate(-90 196.8 123.2)">E14</text>
<text x="210.8" y="124.5" transform="rotate(-90 210.8 124.5)">R71</text>
<text x="213.4" y="124.5" transform="rotate(-90 213.4 124.5)">R70</text>
<text x="215.9" y="124.5" transform="rotate(-90 215.9 124.5)">R69</text>
<text x="227.3" y="123.2" transform="rotate(-90 227.3 123.2)">E9</text>
<text x="245.1" y="124.5" transform="rotate(-90 245.1 124.5)">E4</text>
<text x="256.5" y="123.2" transform="rotate(-90 256.5 123.2)">R80</text>
<text x="259.1" y="123.2" transform="rotate(-90 259.1 123.2)">R84</text>
<text x="144.8" y="127" transform="rotate(-90 144.8 127)">R40</text>
<text x="147.3" y="127" transform="rotate(-90 147.3 127)">R32</text>
<text x="149.9" y="127" transform="rotate(-90 149.9 127)">R42</text>
<text x="153.7" y="127" transform="rotate(-90 153.7 127)">R33</text>
<text x="156.2" y="127" transform="rotate(-90 156.2 127)">R43</text>
<text x="158.7" y="127" transform="rotate(-90 158.7 127)">R31</text>
<text x="162.6" y="127" transform="rotate(-90 162.6 127)">R39</text>
<text x="165.1" y="127" transform="rotate(-90 165.1 127)">R30</text>
<text x="167.6" y="127" transform="rotate(-90 167.6 127)">R38</text>
<text x="259.1" y="133.3" transform="rotate(-90 259.1 133.3)">C29</text>
<text x="242.6" y="138.4">C3</text>
<text x="256.5" y="143.5" transform="rotate(-90 256.5 143.5)">R79</text>
<text x="259.1" y="143.5" transform="rotate(-90 259.1 143.5)">R83</text>
<text x="50.8" y="148.6" transform="rotate(-90 50.8 148.6)">D9</text>
<text x="53.3" y="148.6" transform="rotate(-90 53.3 148.6)">D8</text>
<text x="55.9" y="148.6" transform="rotate(-90 55.9 148.6)">D7</text>
<text x="58.4" y="148.6" transform="rotate(-90 58.4 148.6)">D6</text>
<text x="64.8" y="148.6" transform="rotate(-90 64.8 148.6)">D5</text>
<text x="67.3" y="148.6" transform="rotate(-90 67.3 148.6)">D4</text>
<text x="69.8" y="148.6" transform="rotate(-90 69.8 148.6)">D12</text>
<text x="72.4" y="148.6" transform="rotate(-90 72.4 148.6)">D3</text>
<text x="74.9" y="148.6" transform="rotate(-90 74.9 148.6)">D11</text>
<text x="77.5" y="148.6" transform="rotate(-90 77.5 148.6)">D2</text>
<text x="80" y="148.6" transform="rotate(-90 80 148.6)">D10</text>
<text x="82.5" y="148.6" transform="rotate(-90 82.5 148.6)">D1</text>
<text x="85.1" y="148.6" transform="rotate(-90 85.1 148.6)">D48</text>
<text x="97.8" y="148.6" transform="rotate(-90 97.8 148.6)">R61</text>
<text x="101.6" y="148.6" transform="rotate(-90 101.6 148.6)">R60</text>
<text x="105.4" y="148.6" transform="rotate(-90 105.4 148.6)">D42</text>
<text x="109.2" y="148.6" transform="rotate(-90 109.2 148.6)">D43</text>
<text x="111.8" y="148.6" transform="rotate(-90 111.8 148.6)">R59</text>
<text x="115.6" y="148.6" transform="rotate(-90 115.6 148.6)">R58</text>
<text x="118.1" y="148.6" transform="rotate(-90 118.1 148.6)">R57</text>
<text x="120.6" y="148.6" transform="rotate(-90 120.6 148.6)">D40</text>
<text x="123.2" y="148.6" transform="rotate(-90 123.2 148.6)">D41</text>
<text x="125.7" y="148.6" transform="rotate(-90 125.7 148.6)">R56</text>
<text x="128.3" y="148.6" transform="rotate(-90 128.3 148.6)">R55</text>
<text x="130.8" y="148.6" transform="rotate(-90 130.8 148.6)">R54</text>
<text x="133.3" y="148.6" transform="rotate(-90 133.3 148.6)">D38</text>
<text x="135.9" y="148.6" transform="rotate(-90 135.9 148.6)">D37</text>
<text x="138.4" y="148.6" transform="rotate(-90 138.4 148.6)">R53</text>
<text x="143.5" y="148.6" transform="rotate(-90 143.5 148.6)">R64</text>
<text x="152.4" y="149.9" transform="rotate(-90 152.4 149.9)">E22</text>
<text x="171.4" y="149.9" transform="rotate(-90 171.4 149.9)">E18</text>
<text x="196.8" y="149.9" transform="rotate(-90 196.8 149.9)">E13</text>
<text x="227.3" y="149.9" transform="rotate(-90 227.3 149.9)">E8</text>
<text x="12.7" y="154.9" transform="rotate(-90 12.7 154.9)">E42</text>
<text x="29.2" y="154.9" transform="rotate(-90 29.2 154.9)">E39</text>
<text x="245.1" y="151.1" transform="rotate(-90 245.1 151.1)">E3</text>
<text x="259.1" y="153.7" transform="rotate(-90 259.1 153.7)">C31</text>
<text x="50.8" y="161.3" transform="rotate(-90 50.8 161.3)">R21</text>
<text x="53.3" y="161.3" transform="rotate(-90 53.3 161.3)">R20</text>
<text x="55.9" y="161.3" transform="rotate(-90 55.9 161.3)">R19</text>
<text x="58.4" y="161.3" transform="rotate(-90 58.4 161.3)">R18</text>
<text x="64.8" y="161.3" transform="rotate(-90 64.8 161.3)">R17</text>
<text x="67.3" y="161.3" transform="rotate(-90 67.3 161.3)">R16</text>
<text x="69.8" y="161.3" transform="rotate(-90 69.8 161.3)">R24</text>
<text x="72.4" y="161.3" transform="rotate(-90 72.4 161.3)">R15</text>
<text x="74.9" y="161.3" transform="rotate(-90 74.9 161.3)">R23</text>
<text x="77.5" y="161.3" transform="rotate(-90 77.5 161.3)">R14</text>
<text x="80" y="161.3" transform="rotate(-90 80 161.3)">R22</text>
<text x="82.5" y="161.3" transform="rotate(-90 82.5 161.3)">R13</text>
<text x="94" y="161.3" transform="rotate(-90 94 161.3)">R77</text>
<text x="96.5" y="161.3" transform="rotate(-90 96.5 161.3)">R63</text>
<text x="109.2" y="157.5" transform="rotate(-90 109.2 157.5)">Q6</text>
<text x="121.9" y="157.5" transform="rotate(-90 121.9 157.5)">Q5</text>
<text x="135.9" y="157.5" transform="rotate(-90 135.9 157.5)">Q4</text>
<text x="256.5" y="158.8" transform="rotate(-90 256.5 158.8)">R65</text>
<text x="133.3" y="165.1">C10</text>
<text x="245.1" y="163.8">C2</text>
<text x="259.1" y="166.4" transform="rotate(-90 259.1 166.4)">C26</text>
<text x="8.9" y="171.4" transform="rotate(-90 8.9 171.4)">R9</text>
<text x="11.4" y="171.4" transform="rotate(-90 11.4 171.4)">R7</text>
<text x="14" y="171.4" transform="rotate(-90 14 171.4)">R5</text>
<text x="16.5" y="171.4" transform="rotate(-90 16.5 171.4)">R12</text>
<text x="19" y="171.4" transform="rotate(-90 19 171.4)">R11</text>
<text x="21.6" y="171.4" transform="rotate(-90 21.6 171.4)">R10</text>
<text x="54.6" y="168.9">C16</text>
<text x="76.2" y="168.9">C15</text>
<text x="95.2" y="168.9">C12</text>
<text x="256.5" y="174" transform="rotate(-90 256.5 174)">R68</text>
<text x="115.6" y="175.3" transform="rotate(-90 115.6 175.3)">E27</text>
<text x="132.1" y="175.3" transform="rotate(-90 132.1 175.3)">E24</text>
<text x="152.4" y="175.3" transform="rotate(-90 152.4 175.3)">E21</text>
<text x="171.4" y="175.3" transform="rotate(-90 171.4 175.3)">E17</text>
<text x="196.8" y="175.3" transform="rotate(-90 196.8 175.3)">E12</text>
<text x="227.3" y="175.3" transform="rotate(-90 227.3 175.3)">E7</text>
<text x="245.1" y="176.5" transform="rotate(-90 245.1 176.5)">E2</text>
<text x="8.9" y="184.1" transform="rotate(-90 8.9 184.1)">R8</text>
<text x="11.4" y="184.1" transform="rotate(-90 11.4 184.1)">R6</text>
<text x="14" y="184.1" transform="rotate(-90 14 184.1)">R4</text>
<text x="16.5" y="184.1" transform="rotate(-90 16.5 184.1)">R3</text>
<text x="19" y="184.1" transform="rotate(-90 19 184.1)">R2</text>
<text x="21.6" y="184.1" transform="rotate(-90 21.6 184.1)">R1</text>
<text x="52.1" y="180.3" transform="rotate(-90 52.1 180.3)">E36</text>
<text x="73.7" y="180.3" transform="rotate(-90 73.7 180.3)">E33</text>
<text x="92.7" y="180.3" transform="rotate(-90 92.7 180.3)">E30</text>
<text x="259.1" y="185.4" transform="rotate(-90 259.1 185.4)">C27</text>
<text x="14" y="194.3">C19</text>
<text x="72.4" y="194.3">C14</text>
<text x="134.6" y="194.3">C9</text>
<text x="149.9" y="194.3">C8</text>
<text x="226.1" y="194.3">C5</text>
<text x="247.6" y="194.3">C1</text>
<text x="256.5" y="193" transform="rotate(-90 256.5 193)">R67</text>
<text x="143.5" y="200.7" transform="rotate(-90 143.5 200.7)">R62</text>
<text x="12.7" y="205.7" transform="rotate(-90 12.7 205.7)">E41</text>
<text x="29.2" y="205.7" transform="rotate(-90 29.2 205.7)">E38</text>
<text x="52.1" y="205.7" transform="rotate(-90 52.1 205.7)">E35</text>
<text x="73.7" y="205.7" transform="rotate(-90 73.7 205.7)">E32</text>
<text x="92.7" y="205.7" transform="rotate(-90 92.7 205.7)">E29</text>
<text x="115.6" y="205.7" transform="rotate(-90 115.6 205.7)">E26</text>
<text x="132.1" y="205.7" transform="rotate(-90 132.1 205.7)">E23</text>
<text x="152.4" y="205.7" transform="rotate(-90 152.4 205.7)">E20</text>
<text x="171.4" y="205.7" transform="rotate(-90 171.4 205.7)">E16</text>
<text x="195.6" y="205.7" transform="rotate(-90 195.6 205.7)">E11</text>
<text x="227.3" y="205.7" transform="rotate(-90 227.3 205.7)">E6</text>
<text x="245.1" y="205.7" transform="rotate(-90 245.1 205.7)">E1</text>
<text x="259.1" y="205.7" transform="rotate(-90 259.1 205.7)">C28</text>
<text x="256.5" y="210.8" transform="rotate(-90 256.5 210.8)">R66</text>
<text x="14" y="218.4">C18</text>
<text x="30.5" y="218.4">C17</text>
<text x="90.2" y="219.7">C11</text>
<text x="170.2" y="218.4">C7</text>
<text x="241.3" y="227.3" transform="rotate(-90 241.3 227.3)">R72</text>
<text x="243.8" y="227.3" transform="rotate(-90 243.8 227.3)">R73</text>
<text x="246.4" y="227.3" transform="rotate(-90 246.4 227.3)">R75</text>
<text x="248.9" y="227.3" transform="rotate(-90 248.9 227.3)">R78</text>
<text x="251.5" y="227.3" transform="rotate(-90 251.5 227.3)">R74</text>
<text x="12.7" y="229.9" transform="rotate(-90 12.7 229.9)">E40</text>
<text x="29.2" y="229.9" transform="rotate(-90 29.2 229.9)">E37</text>
<text x="52.1" y="229.9" transform="rotate(-90 52.1 229.9)">E34</text>
<text x="73.7" y="229.9" transform="rotate(-90 73.7 229.9)">E31</text>
<text x="92.7" y="229.9" transform="rotate(-90 92.7 229.9)">E28</text>
<text x="115.6" y="229.9" transform="rotate(-90 115.6 229.9)">E25</text>
<text x="152.4" y="229.9" transform="rotate(-90 152.4 229.9)">E19</text>
<text x="171.4" y="229.9" transform="rotate(-90 171.4 229.9)">E15</text>
<text x="196.8" y="229.9" transform="rotate(-90 196.8 229.9)">E10</text>
<text x="231.1" y="229.9" transform="rotate(-90 231.1 229.9)">E5</text>
<text x="41.9" y="237.5" transform="rotate(-90 41.9 237.5)">C32</text>
<text x="132.1" y="234.9" transform="rotate(-90 132.1 234.9)">C22</text>
<text x="207" y="234.9" transform="rotate(-90 207 234.9)">C21</text>
<text x="257.8" y="234.9" transform="rotate(-90 257.8 234.9)">C20</text>
<text x="72.4" y="241.3">C13</text>
<text x="0" y="279.4">U$1</text>
<text x="3.4" y="279.4">2</text>
</g>
</svg>
